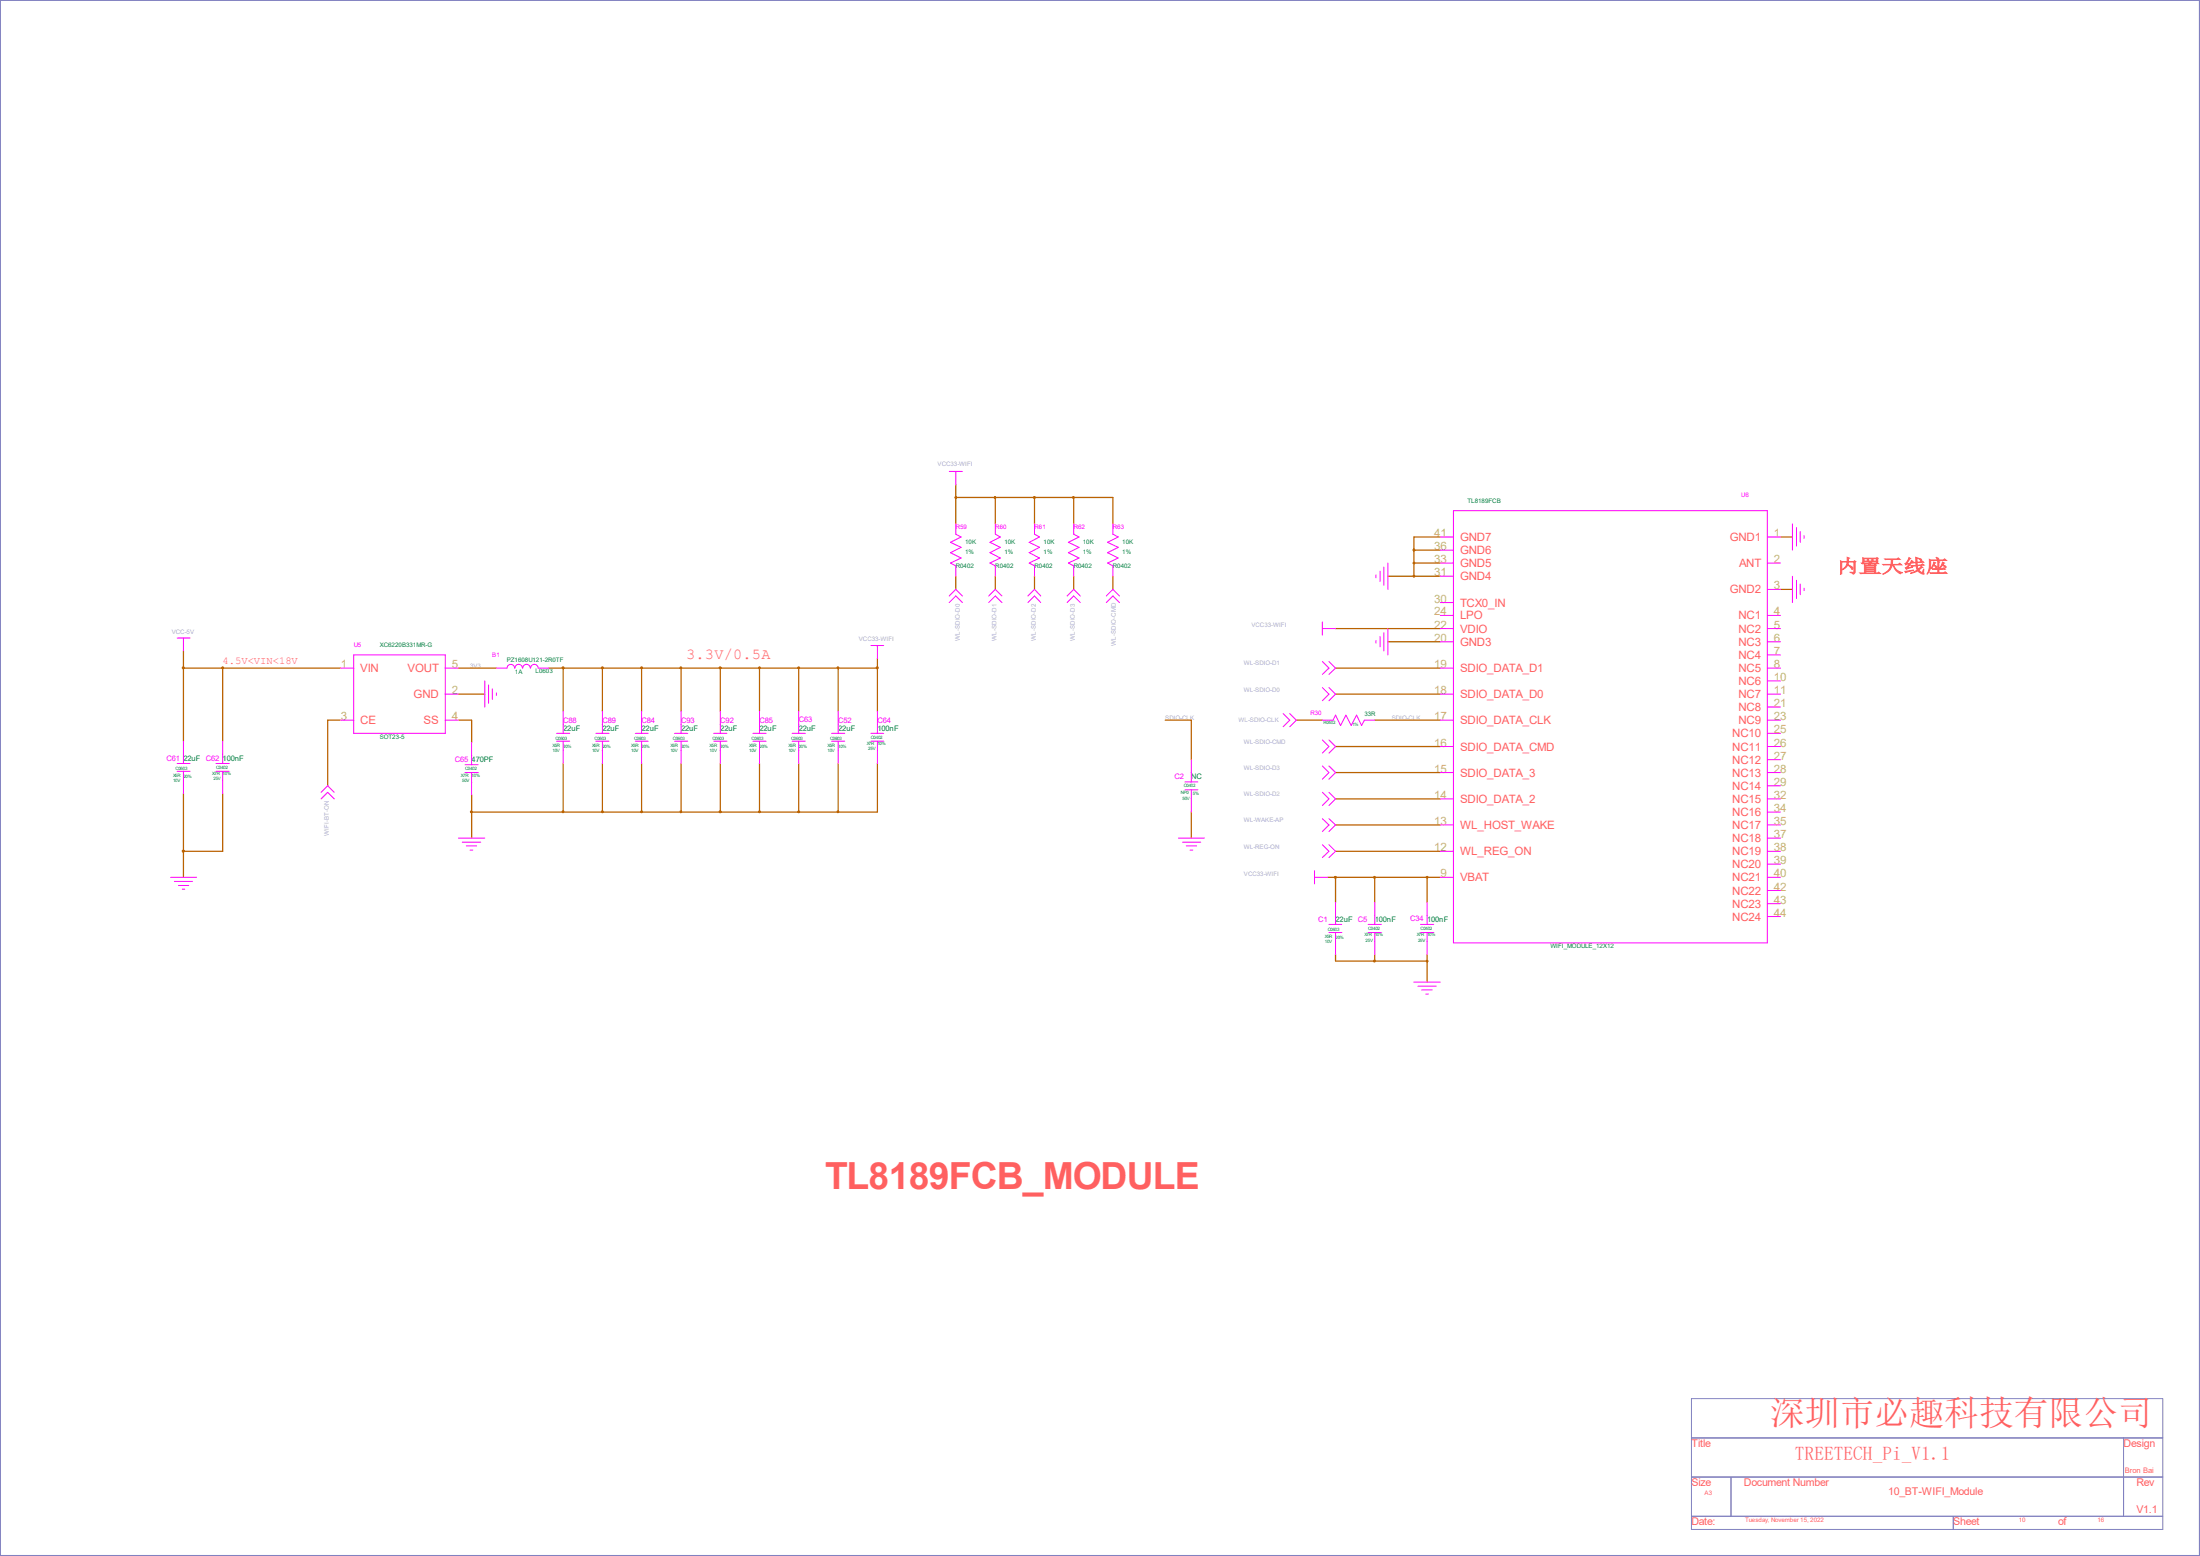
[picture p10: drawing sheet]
<svg xmlns="http://www.w3.org/2000/svg" width="297mm" height="210mm" viewBox="0 0 297 210" stroke-linecap="round" stroke-linejoin="round" font-family="sans-serif">
<g fill="none" stroke="#bb6200" stroke-width=".17">
<path d="M129 67.1h21.2v3.6M129 65.4v5.3M129 77.8v1.7M134.4 67.1v3.6M134.4 77.8v1.7M139.7 67.1v3.6M139.7 77.8v1.7M144.9 67.1v3.6M144.9 77.8v1.7M150.2 77.8v1.7M187.4 77.8h7M190.9 76h3.5"/>
<path d="M190.9 74.3h3.5M194.4 72.5h-3.5v5.3M240.4 72.5h1.6M240.4 79.5h1.6M24.8 87.8v12.2M24.8 90.2h21.2M30.1 90.2v9.8M46 97.2h-1.8v8.8M61.9 97.2h1.8v3M61.9 90.2h5.1M61.9 93.7h3.5M74.1 90.2h44.3"/>
<path d="M76 90.2v5.8M81.3 90.2v5.8M86.6 90.2v5.8M91.9 90.2v5.8M97.2 90.2v5.8M102.5 90.2v5.8M107.8 90.2v5.8M113.2 90.2v5.8M118.4 88.9v7.1M157.3 97.2h3.5v5.3M175 97.2h3.5M180.3 90.2h14.1"/>
<path d="M180.3 93.7h14.1M180.3 84.8h14.1M185.6 97.2h8.8M187.4 86.6h7M24.8 107.1v11.3M30.1 107.1v7.8h-5.3M63.7 107.3v5.8M76 103v6.6M81.3 103v6.6M86.6 103v6.6M91.9 103v6.6M97.2 103v6.6"/>
<path d="M102.5 103v6.6M107.8 103v6.6M113.2 103v6.6M118.4 103v6.6h-54.7M160.8 109.6v3.5M179.2 118.4h15.2M180.3 100.8h14.1M180.3 104.3h14.1M180.3 107.8h14.1M180.3 114.9h14.1M180.3 118.4v3.4M180.3 111.3h14.1"/>
<path d="M185.6 118.4v3.4M192.7 118.4v3.4M180.3 128.8v.9h12.4M185.6 128.8v.9M192.7 128.8v3.7"/>
</g>
<circle cx="30.1" cy="90.1" r=".13" fill="#bb6200"/>
<circle cx="30.1" cy="90.1" r=".13" fill="none" stroke="#bb6200" stroke-width=".14"/>
<path d="M24.6 90h.2v.2h-.2z" fill-rule="evenodd" fill="#bb6200"/>
<path d="M24.6 90h.2v.2h-.2z" fill="none" stroke="#bb6200" stroke-width=".14"/>
<path d="M118.3 90h.2v.2h-.2z" fill-rule="evenodd" fill="#bb6200"/>
<path d="M118.3 90h.2v.2h-.2z" fill="none" stroke="#bb6200" stroke-width=".14"/>
<circle cx="192.7" cy="118.4" r=".13" fill="#bb6200"/>
<circle cx="192.7" cy="118.4" r=".13" fill="none" stroke="#bb6200" stroke-width=".14"/>
<circle cx="129" cy="67.1" r=".13" fill="#bb6200"/>
<circle cx="129" cy="67.1" r=".13" fill="none" stroke="#bb6200" stroke-width=".14"/>
<circle cx="144.9" cy="67.1" r=".13" fill="#bb6200"/>
<circle cx="144.9" cy="67.1" r=".13" fill="none" stroke="#bb6200" stroke-width=".14"/>
<path d="M139.5 67.1h.2v.1h-.2z" fill-rule="evenodd" fill="#bb6200"/>
<path d="M139.5 67.1h.2v.1h-.2z" fill="none" stroke="#bb6200" stroke-width=".14"/>
<circle cx="134.3" cy="67.1" r=".13" fill="#bb6200"/>
<circle cx="134.3" cy="67.1" r=".13" fill="none" stroke="#bb6200" stroke-width=".14"/>
<circle cx="86.6" cy="90.1" r=".13" fill="#bb6200"/>
<circle cx="86.6" cy="90.1" r=".13" fill="none" stroke="#bb6200" stroke-width=".14"/>
<circle cx="102.5" cy="90.1" r=".13" fill="#bb6200"/>
<circle cx="102.5" cy="90.1" r=".13" fill="none" stroke="#bb6200" stroke-width=".14"/>
<path d="M75.9 90h.2v.2h-.2z" fill-rule="evenodd" fill="#bb6200"/>
<path d="M75.9 90h.2v.2h-.2z" fill="none" stroke="#bb6200" stroke-width=".14"/>
<path d="M97.1 90h.2v.2h-.2z" fill-rule="evenodd" fill="#bb6200"/>
<path d="M97.1 90h.2v.2h-.2z" fill="none" stroke="#bb6200" stroke-width=".14"/>
<circle cx="91.9" cy="90.1" r=".13" fill="#bb6200"/>
<circle cx="91.9" cy="90.1" r=".13" fill="none" stroke="#bb6200" stroke-width=".14"/>
<circle cx="81.3" cy="90.1" r=".13" fill="#bb6200"/>
<circle cx="81.3" cy="90.1" r=".13" fill="none" stroke="#bb6200" stroke-width=".14"/>
<path d="M180.2 118.3h.2v.2h-.2z" fill-rule="evenodd" fill="#bb6200"/>
<path d="M180.2 118.3h.2v.2h-.2z" fill="none" stroke="#bb6200" stroke-width=".14"/>
<circle cx="185.5" cy="118.4" r=".13" fill="#bb6200"/>
<circle cx="185.5" cy="118.4" r=".13" fill="none" stroke="#bb6200" stroke-width=".14"/>
<circle cx="107.8" cy="90.1" r=".13" fill="#bb6200"/>
<circle cx="107.8" cy="90.1" r=".13" fill="none" stroke="#bb6200" stroke-width=".14"/>
<circle cx="113.1" cy="90.1" r=".13" fill="#bb6200"/>
<circle cx="113.1" cy="90.1" r=".13" fill="none" stroke="#bb6200" stroke-width=".14"/>
<circle cx="190.9" cy="74.2" r=".14" fill="#bb6200"/>
<circle cx="190.9" cy="74.2" r=".14" fill="none" stroke="#bb6200" stroke-width=".14"/>
<circle cx="107.8" cy="109.6" r=".13" fill="#bb6200"/>
<circle cx="107.8" cy="109.6" r=".13" fill="none" stroke="#bb6200" stroke-width=".14"/>
<circle cx="24.7" cy="114.9" r=".15" fill="#bb6200"/>
<circle cx="24.7" cy="114.9" r=".15" fill="none" stroke="#bb6200" stroke-width=".14"/>
<circle cx="113.1" cy="109.6" r=".13" fill="#bb6200"/>
<circle cx="113.1" cy="109.6" r=".13" fill="none" stroke="#bb6200" stroke-width=".14"/>
<circle cx="192.7" cy="129.7" r=".13" fill="#bb6200"/>
<circle cx="192.7" cy="129.7" r=".13" fill="none" stroke="#bb6200" stroke-width=".14"/>
<circle cx="185.5" cy="129.7" r=".13" fill="#bb6200"/>
<circle cx="185.5" cy="129.7" r=".13" fill="none" stroke="#bb6200" stroke-width=".14"/>
<circle cx="86.6" cy="109.6" r=".13" fill="#bb6200"/>
<circle cx="86.6" cy="109.6" r=".13" fill="none" stroke="#bb6200" stroke-width=".14"/>
<circle cx="102.5" cy="109.6" r=".13" fill="#bb6200"/>
<circle cx="102.5" cy="109.6" r=".13" fill="none" stroke="#bb6200" stroke-width=".14"/>
<circle cx="63.6" cy="109.6" r=".13" fill="#bb6200"/>
<circle cx="63.6" cy="109.6" r=".13" fill="none" stroke="#bb6200" stroke-width=".14"/>
<path d="M75.9 109.5h.2v.1h-.2z" fill-rule="evenodd" fill="#bb6200"/>
<path d="M75.9 109.5h.2v.1h-.2z" fill="none" stroke="#bb6200" stroke-width=".14"/>
<circle cx="81.3" cy="109.6" r=".13" fill="#bb6200"/>
<circle cx="81.3" cy="109.6" r=".13" fill="none" stroke="#bb6200" stroke-width=".14"/>
<path d="M97.1 109.5h.2v.1h-.2z" fill-rule="evenodd" fill="#bb6200"/>
<path d="M97.1 109.5h.2v.1h-.2z" fill="none" stroke="#bb6200" stroke-width=".14"/>
<circle cx="91.9" cy="109.6" r=".13" fill="#bb6200"/>
<circle cx="91.9" cy="109.6" r=".13" fill="none" stroke="#bb6200" stroke-width=".14"/>
<circle cx="190.9" cy="77.8" r=".13" fill="#bb6200"/>
<circle cx="190.9" cy="77.8" r=".13" fill="none" stroke="#bb6200" stroke-width=".14"/>
<circle cx="190.9" cy="76" r=".13" fill="#bb6200"/>
<circle cx="190.9" cy="76" r=".13" fill="none" stroke="#bb6200" stroke-width=".14"/>
<path d="M0 0h296.9v209.9h-296.9zM228.3 188.8h63.7v17.6h-63.7zM228.3 194.1h63.7M228.3 199.3h63.7M233.7 199.3v5.3M286.7 194.1v10.5M0 209.9h.1M228.3 204.6h63.7M263.7 204.6v1.8" fill="none" stroke="#8181c0" stroke-width=".14"/>
<g fill="none" stroke="#f0f" stroke-width=".14">
<path d="M128.1 63.6h1.8M129 63.6v1.8M129 70.7v1.4l.8 .4-1.5 .7 1.5 .7-1.5 .7 1.5 .7-1.5 .7 .7 .4v1.4M134.4 70.7v1.4l.6 .4-1.4 .7 1.4 .7-1.4 .7 1.4 .7-1.4 .7 .8 .4v1.4M139.7 70.7v1.4l.6 .4-1.4 .7 1.4 .7-1.4 .7 1.4 .7-1.4 .7 .8 .4v1.4M144.9 70.7v1.4l.8 .4-1.5 .7 1.5 .7-1.5 .7 1.5 .7-1.5 .7 .7 .4v1.4M150.2 70.7v1.4l.8 .4-1.5 .7 1.5 .7-1.5 .7 1.5 .7-1.5 .7 .7 .4v1.4M185.8 77.6v.4M186.3 77.1v1.4M186.8 76.5v2.5M187.4 76v3.5M194.4 72.5h1.8"/>
<path d="M194.4 76h1.8M194.4 77.8h1.8M194.4 74.3h1.8M196.2 68.9h42.4v58.4h-42.4zM238.6 72.5h1.8M238.6 76h1.8M238.6 79.5h1.8M242 70.7v3.6M242 77.8v3.5M242.5 71.2v2.5M242.5 78.3v2.5M243 71.8v1.4"/>
<path d="M243 78.8v1.5M243.5 72.3v.3M243.5 79.4v.3M23.9 86.1h1.8M24.8 86.1v1.7M46 90.2h1.8M46 97.2h1.8M47.8 88.4h12.3v10.6h-12.3zM60.1 90.2h1.8M60.1 93.7h1.8M60.1 97.2h1.8M65.4 91.9v3.5"/>
<path d="M66 92.5v2.4M66.5 93v1.4M67 90.2h1.4M67 93.5v.4M68.5 90.2a.51 .51 0 0 1 .5-.5 .51 .51 0 0 1 .5 .5M69.5 90.2a.51 .51 0 0 1 .5-.5 .51 .51 0 0 1 .5 .5M70.6 90.2a.51 .51 0 0 1 .5-.5 .51 .51 0 0 1 .5 .5M71.6 90.2a.51 .51 0 0 1 .5-.5 .51 .51 0 0 1 .5 .5M72.7 90.2h1.4M75.1 99h1.8M76 96v3M80.4 99h1.8"/>
<path d="M81.3 96v3M85.8 99h1.7M86.6 96v3M91.1 99h1.7M91.9 96v3M96.4 99h1.7M97.2 96v3M101.6 99h1.8M102.5 96v3M106.9 99h1.8M107.8 96v3M112.3 99h1.7"/>
<path d="M113.2 96v3M117.6 99h1.7M117.6 87.1h1.7M118.4 87.1v1.8M118.4 96v3M128.1 80.4l.9-.9 .9 .9M128.1 81.3l.9-.9 .9 .9M133.5 80.4l.9-.9 .9 .9M133.5 81.3l.9-.9 .9 .9M138.8 80.4l.9-.9 .8 .9M138.8 81.3l.9-.9 .8 .9M144.1 80.4l.8-.9 .9 .9"/>
<path d="M144.1 81.3l.8-.9 .9 .9M149.4 80.4l.8-.9 .9 .9M149.4 81.3l.8-.9 .9 .9M173.2 96.3l.9 .9-.9 .9M174.1 96.3l.9 .9-.9 .9M178.5 84.8h1.8M178.5 97.2h1.5l.3-.7 .7 1.4 .7-1.4 .7 1.4 .7-1.4 .7 1.4 .4-.7h1.4M178.5 83.9v1.8M178.5 99.9l.9 .9-.9 .8M178.5 89.3l.9 .9-.9 .8M178.5 92.8l.9 .9-.9 .9M179.4 99.9l.9 .9-.9 .8"/>
<path d="M179.4 89.3l.9 .9-.9 .8M179.4 92.8l.9 .9-.9 .9M185.8 86.4v.4M186.3 85.9v1.4M186.8 85.4v2.4M187.4 84.8v3.6M194.4 83.1h1.8M194.4 84.8h1.8M194.4 86.6h1.8M194.4 90.2h1.8M194.4 93.7h1.8M194.4 97.2h1.8"/>
<path d="M194.4 81.3h1.8M238.6 83.1h1.8M238.6 84.8h1.8M238.6 86.6h1.8M238.6 88.4h1.8M238.6 90.2h1.8M238.6 91.9h1.8M238.6 93.7h1.8M238.6 97.2h1.8M238.6 95.4h1.8M238.6 99h1.8M23 118.4h3.5"/>
<path d="M23.5 119h2.5M23.9 103h1.8M23.9 104.1h1.8M24.1 119.5h1.4M24.8 100v3M24.8 104.1v3M29.2 103h1.7M29.2 104.1h1.7M30.1 100v3M30.1 104.1v3M43.3 106.9l.9-.9 .9 .9M43.3 107.8l.9-.9 .9 .9"/>
<path d="M61.9 113.1h3.5M62.4 113.7h2.5M62.8 104.3h1.8M62.8 103.2h1.8M62.9 114.2h1.4M63.5 114.7h.3M63.7 100.2v3M63.7 104.3v3M75.1 100h1.8M76 100v3M80.4 100h1.8M81.3 100v3"/>
<path d="M85.8 100h1.7M86.6 100v3M91.1 100h1.7M91.9 100v3M96.4 100h1.7M97.2 100v3M101.6 100h1.8M102.5 100v3M106.9 100h1.8M107.8 100v3M112.3 100h1.7M113.2 100v3"/>
<path d="M117.6 100h1.7M118.4 100v3M159.1 113.1h3.5M159.6 113.7h2.5M160 105.5h1.7M160 106.6h1.7M160.1 114.2h1.4M160.7 114.7h.3M160.8 102.5v3M160.8 106.6v3M177.5 118.4h1.7M177.5 117.5v1.8"/>
<path d="M178.5 106.9l.9 .9-.9 .9M178.5 103.4l.9 .9-.9 .9M178.5 110.5l.9 .8-.9 .9M178.5 114l.9 .9-.9 .8M179.4 106.9l.9 .9-.9 .9M179.4 103.4l.9 .9-.9 .9M179.4 110.5l.9 .8-.9 .9M179.4 114l.9 .9-.9 .8M194.4 118.4h1.8M194.4 114.9h1.8M194.4 111.3h1.8M194.4 107.8h1.8"/>
<path d="M194.4 104.3h1.8M194.4 100.8h1.8M238.6 118.4h1.8M238.6 114.9h1.8M238.6 111.3h1.8M238.6 107.8h1.8M238.6 104.3h1.8M238.6 100.8h1.8M238.6 102.5h1.8M238.6 106h1.8M238.6 109.6h1.8M238.6 113.1h1.8"/>
<path d="M238.6 116.6h1.8M24.6 120h.3M179.4 124.8h1.7M179.4 125.9h1.7M180.3 121.8v3M180.3 125.9v2.9M184.7 124.8h1.8M184.7 125.9h1.8M185.6 121.8v3M185.6 125.9v2.9M190.9 132.5h3.5M191.4 133.1h2.5"/>
<path d="M191.8 124.8h1.7M191.8 125.9h1.7M191.9 133.6h1.4M192.5 134.2h.3M192.7 121.8v3M192.7 125.9v2.9M238.6 120.2h1.8M238.6 122h1.8M238.6 123.7h1.8"/>
</g>
<text font-size="5" fill="#ff6060" x="111.4" y="160.5">TL8189FCB_MODULE</text>
<text font-size="4.7" fill="#ff6060" x="239" y="192.3">深圳市必趣科技有限公司</text>
<text font-size="2.6" fill="#ff6060" x="242.3" y="197.1">TREETECH_Pi_V1.1</text>
<text font-size="2.5" fill="#ff6060" x="248" y="77.3">内置天线座</text>
<text font-size="2.1" fill="#ff6060" x="92.6" y="88.9">3.3V/0.5A</text>
<g font-size="1.6" fill="#b7b76a">
<text x="193.6" y="77.8">31</text>
<text x="193.6" y="76">33</text>
<text x="193.6" y="74.3">36</text>
<text x="193.6" y="72.5">41</text>
<text x="239.5" y="72.5">1</text>
<text x="239.5" y="76">2</text>
<text x="193.6" y="83.1">24</text>
<text x="193.6" y="81.3">30</text>
<text x="239.5" y="79.5">3</text>
<text x="239.5" y="83.1">4</text>
<text x="193.6" y="86.6">20</text>
<text x="193.6" y="84.8">22</text>
<text x="239.5" y="84.8">5</text>
<text x="239.5" y="86.6">6</text>
<text x="239.5" y="88.4">7</text>
<text x="46" y="90.2">1</text>
<text x="61" y="93.7">2</text>
<text x="61" y="90.2">5</text>
<text x="193.6" y="93.7">18</text>
<text x="193.6" y="90.2">19</text>
<text x="239.5" y="90.2">8</text>
<text x="239.5" y="91.9">10</text>
<text x="239.5" y="93.7">11</text>
<text x="239.5" y="95.4">21</text>
<text x="46" y="97.2">3</text>
<text x="61" y="97.2">4</text>
<text x="193.6" y="100.8">16</text>
<text x="193.6" y="97.2">17</text>
<text x="239.5" y="97.2">23</text>
<text x="239.5" y="99">25</text>
<text x="239.5" y="100.8">26</text>
<text x="193.6" y="107.8">14</text>
<text x="193.6" y="104.3">15</text>
<text x="239.5" y="102.5">27</text>
<text x="239.5" y="104.3">28</text>
<text x="239.5" y="106">29</text>
<text x="239.5" y="107.8">32</text>
<text x="193.6" y="111.3">13</text>
<text x="239.5" y="109.6">34</text>
<text x="239.5" y="111.3">35</text>
<text x="239.5" y="113.1">37</text>
<text x="193.6" y="114.9">12</text>
<text x="194.5" y="118.4">9</text>
<text x="239.5" y="114.9">38</text>
<text x="239.5" y="116.6">39</text>
<text x="239.5" y="118.4">40</text>
<text x="239.5" y="120.2">42</text>
<text x="239.5" y="122">43</text>
<text x="239.5" y="123.7">44</text>
</g>
<g font-size="1.6" fill="#ff6060">
<text x="197.1" y="76.5">GND5</text>
<text x="197.1" y="74.8">GND6</text>
<text x="197.1" y="73">GND7</text>
<text x="233.5" y="73">GND1</text>
<text x="234.8" y="76.5">ANT</text>
<text x="197.1" y="83.6">LPO</text>
<text x="197.1" y="81.9">TCX0_IN</text>
<text x="197.1" y="78.3">GND4</text>
<text x="233.5" y="80.1">GND2</text>
<text x="234.7" y="83.6">NC1</text>
<text x="197.1" y="87.2">GND3</text>
<text x="197.1" y="85.4">VDIO</text>
<text x="234.7" y="85.4">NC2</text>
<text x="234.7" y="87.2">NC3</text>
<text x="234.7" y="88.9">NC4</text>
<text x="48.6" y="90.7">VIN</text>
<text x="55" y="90.7">VOUT</text>
<text x="55.8" y="94.2">GND</text>
<text x="197.1" y="94.2">SDIO_DATA_D0</text>
<text x="197.1" y="90.7">SDIO_DATA_D1</text>
<text x="234.7" y="90.7">NC5</text>
<text x="234.7" y="92.5">NC6</text>
<text x="234.7" y="94.2">NC7</text>
<text x="234.7" y="96">NC8</text>
<text x="48.6" y="97.7">CE</text>
<text x="57.2" y="97.7">SS</text>
<text x="197.1" y="101.3">SDIO_DATA_CMD</text>
<text x="197.1" y="97.7">SDIO_DATA_CLK</text>
<text x="233.8" y="99.5">NC10</text>
<text x="233.8" y="101.3">NC11</text>
<text x="234.7" y="97.7">NC9</text>
<text x="197.1" y="104.8">SDIO_DATA_3</text>
<text x="233.8" y="103.1">NC12</text>
<text x="233.8" y="104.8">NC13</text>
<text x="233.8" y="106.6">NC14</text>
<text x="197.1" y="111.9">WL_HOST_WAKE</text>
<text x="197.1" y="108.4">SDIO_DATA_2</text>
<text x="233.8" y="108.4">NC15</text>
<text x="233.8" y="110.2">NC16</text>
<text x="233.8" y="111.9">NC17</text>
<text x="233.8" y="113.7">NC18</text>
<text x="197.1" y="119">VBAT</text>
<text x="197.1" y="115.4">WL_REG_ON</text>
<text x="233.8" y="115.4">NC19</text>
<text x="233.8" y="117.2">NC20</text>
<text x="233.8" y="119">NC21</text>
<text x="233.8" y="120.7">NC22</text>
<text x="233.8" y="122.5">NC23</text>
<text x="233.8" y="124.2">NC24</text>
</g>
<g font-size="1.4" fill="#ff6060">
<text x="30.1" y="89.6">4.5V&lt;VIN&lt;18V</text>
<text x="228.3" y="195.3">Title</text>
<text x="286.7" y="195.3">Design</text>
<text x="228.3" y="200.6">Size</text>
<text x="235.4" y="200.6">Document Number</text>
<text x="254.9" y="201.8">10_BT-WIFI_Module</text>
<text x="288.4" y="200.6">Rev</text>
<text x="228.3" y="205.9">Date:</text>
<text x="263.7" y="205.9">Sheet</text>
<text x="277.8" y="205.9">of</text>
<text x="288.4" y="204.1">V1.1</text>
</g>
<g font-size="1" fill="#008040">
<text x="76" y="98.6">22uF</text>
<text x="81.3" y="98.6">22uF</text>
<text x="86.6" y="98.6">22uF</text>
<text x="91.9" y="98.6">22uF</text>
<text x="97.2" y="98.6">22uF</text>
<text x="102.5" y="98.6">22uF</text>
<text x="107.8" y="98.6">22uF</text>
<text x="113.2" y="98.6">22uF</text>
<text x="118.4" y="98.6">100nF</text>
<text x="24.8" y="102.7">22uF C62</text>
<text x="30.1" y="102.7">100nF</text>
<text x="63.7" y="102.9">470PF</text>
<text x="160.8" y="105.2">NC</text>
<text x="180.3" y="124.4">22uF C5</text>
<text x="185.6" y="124.4">100nF</text>
<text x="192.7" y="124.4">100nF</text>
</g>
<g font-size="1" fill="#f0f">
<text x="76" y="97.6">C88</text>
<text x="81.3" y="97.6">C89</text>
<text x="86.6" y="97.6">C84</text>
<text x="91.9" y="97.6">C93</text>
<text x="97.2" y="97.6">C92</text>
<text x="102.5" y="97.6">C85</text>
<text x="107.8" y="97.4">C63</text>
<text x="113.2" y="97.6">C52</text>
<text x="118.4" y="97.6">C64</text>
<text x="22.5" y="102.7">C61</text>
<text x="61.4" y="102.9">C65</text>
<text x="158.5" y="105.2">C2</text>
<text x="178" y="124.4">C1</text>
<text x="190.4" y="124.2">C34</text>
</g>
<text font-size="1" fill="#ff6060" x="286.9" y="198.8">Bron Bai</text>
<g font-size=".8" fill="#aaaad5">
<text x="126.6" y="62.9">VCC33-WIFI</text>
<text x="23.2" y="85.6">VCC-5V</text>
<text x="116" y="86.4">VCC33-WIFI</text>
<text x="129.6" y="86.4" transform="rotate(-90 129.6 86.4)">WL-SDIO-D0</text>
<text x="134.5" y="86.4" transform="rotate(-90 134.5 86.4)">WL-SDIO-D1</text>
<text x="139.8" y="86.4" transform="rotate(-90 139.8 86.4)">WL-SDIO-D2</text>
<text x="145.1" y="86.4" transform="rotate(-90 145.1 86.4)">WL-SDIO-D3</text>
<text x="150.6" y="87.1" transform="rotate(-90 150.6 87.1)">WL-SDIO-CMD</text>
<text x="167.9" y="89.8">WL-SDIO-D1</text>
<text x="169" y="84.7">VCC33-WIFI</text>
<text x="63.5" y="90.2">3V3</text>
<text x="167.9" y="93.3">WL-SDIO-D0</text>
<text x="157.3" y="97.2">SDIO-CLK</text>
<text x="167.2" y="97.4">WL-SDIO-CLK</text>
<text x="167.9" y="100.4">WL-SDIO-CMD</text>
<text x="187.9" y="97.2">SDIO-CLK</text>
<text x="167.9" y="107.4">WL-SDIO-D2</text>
<text x="167.9" y="103.9">WL-SDIO-D3</text>
<text x="44.4" y="112.8" transform="rotate(-90 44.4 112.8)">WIFI-BT-ON</text>
<text x="167.9" y="111">WL-WAKE-AP</text>
<text x="167.9" y="118.2">VCC33-WIFI</text>
<text x="167.9" y="114.6">WL-REG-ON</text>
</g>
<g font-size=".8" fill="#f0f">
<text x="129" y="71.4">R59</text>
<text x="134.4" y="71.4">R60</text>
<text x="139.7" y="71.4">R61</text>
<text x="144.9" y="71.4">R62</text>
<text x="150.2" y="71.4">R63</text>
<text x="235.1" y="67.1">U6</text>
<text x="47.8" y="87.3">U5</text>
<text x="66.5" y="88.7">B1</text>
<text x="176.9" y="96.5">R30</text>
</g>
<g font-size=".8" fill="#008040">
<text x="198.1" y="67.9">TL8189FCB</text>
<text x="129" y="76.7">R0402</text>
<text x="130.3" y="73.4">10K</text>
<text x="130.3" y="74.8">1%</text>
<text x="134.4" y="76.7">R0402</text>
<text x="135.6" y="73.4">10K</text>
<text x="135.6" y="74.8">1%</text>
<text x="139.7" y="76.7">R0402</text>
<text x="140.9" y="73.4">10K</text>
<text x="140.9" y="74.8">1%</text>
<text x="144.9" y="76.7">R0402</text>
<text x="146.2" y="73.4">10K</text>
<text x="146.2" y="74.8">1%</text>
<text x="150.2" y="76.7">R0402</text>
<text x="151.5" y="73.4">10K</text>
<text x="151.5" y="74.8">1%</text>
<text x="51.3" y="87.3">XC6220B331MR-G</text>
<text x="68.4" y="89.3">PZ1608U121-2R0TF</text>
<text x="69.5" y="91">1A</text>
<text x="72.3" y="90.8">L0603</text>
<text x="51.3" y="99.7">SOT23-5</text>
<text x="184.2" y="96.7">33R</text>
<text x="209.3" y="127.9">WIFI_MODULE_12X12</text>
</g>
<g font-size=".8" fill="#ff6060">
<text x="230.1" y="201.8">A3</text>
<text x="235.6" y="205.4">Tuesday, November 15, 2022</text>
<text x="272.5" y="205.4">10</text>
<text x="283.2" y="205.4">16</text>
</g>
<g font-size=".6" fill="#008040">
<text x="74.6" y="101.5">10V</text>
<text x="74.6" y="100.8">X5R</text>
<text x="75" y="99.9">C0603</text>
<text x="76" y="100.9">20%</text>
<text x="79.9" y="101.5">10V</text>
<text x="79.9" y="100.8">X5R</text>
<text x="80.3" y="99.9">C0603</text>
<text x="81.3" y="100.9">20%</text>
<text x="85.2" y="101.5">10V</text>
<text x="85.2" y="100.8">X5R</text>
<text x="85.6" y="99.9">C0603</text>
<text x="86.6" y="100.9">20%</text>
<text x="90.5" y="101.5">10V</text>
<text x="90.5" y="100.8">X5R</text>
<text x="90.8" y="99.9">C0603</text>
<text x="91.9" y="100.9">20%</text>
<text x="95.8" y="101.5">10V</text>
<text x="95.8" y="100.8">X5R</text>
<text x="96.2" y="99.9">C0603</text>
<text x="97.2" y="100.9">20%</text>
<text x="101.1" y="101.5">10V</text>
<text x="101.1" y="100.8">X5R</text>
<text x="101.5" y="99.9">C0603</text>
<text x="102.5" y="100.9">20%</text>
<text x="106.4" y="101.5">10V</text>
<text x="106.4" y="100.8">X5R</text>
<text x="106.8" y="99.9">C0603</text>
<text x="107.8" y="100.9">20%</text>
<text x="111.7" y="101.5">10V</text>
<text x="111.7" y="100.8">X5R</text>
<text x="112.1" y="99.9">C0603</text>
<text x="113.2" y="100.9">10%</text>
<text x="117" y="100.6">X7R 10%</text>
<text x="117.2" y="101.3">25V</text>
<text x="117.6" y="99.7">C0402</text>
<text x="178.7" y="97.7">R0402</text>
<text x="182.6" y="97.9">1%</text>
<text x="23.4" y="105.5">10V</text>
<text x="23.4" y="104.8">X5R</text>
<text x="23.7" y="103.9">C0603</text>
<text x="24.8" y="105">20%</text>
<text x="28.7" y="104.6">X7R 10%</text>
<text x="28.8" y="105.3">25V</text>
<text x="29.2" y="103.8">C0402</text>
<text x="62.2" y="104.8">X7R 10%</text>
<text x="62.4" y="105.5">50V</text>
<text x="62.8" y="103.9">C0402</text>
<text x="159.4" y="107.1">NP0</text>
<text x="159.6" y="108">50V</text>
<text x="159.8" y="106.2">C0402</text>
<text x="161" y="107.3">5%</text>
<text x="179.2" y="125.6">C0603</text>
<text x="184.7" y="125.5">C0402</text>
<text x="191.8" y="125.5">C0402</text>
<text x="178.9" y="127.3">10V</text>
<text x="178.9" y="126.5">X5R</text>
<text x="180.3" y="126.7">20%</text>
<text x="184.2" y="126.4">X7R 10%</text>
<text x="184.4" y="127.1">25V</text>
<text x="191.3" y="126.4">X7R 10%</text>
<text x="191.4" y="127.1">25V</text>
</g>
</svg>
